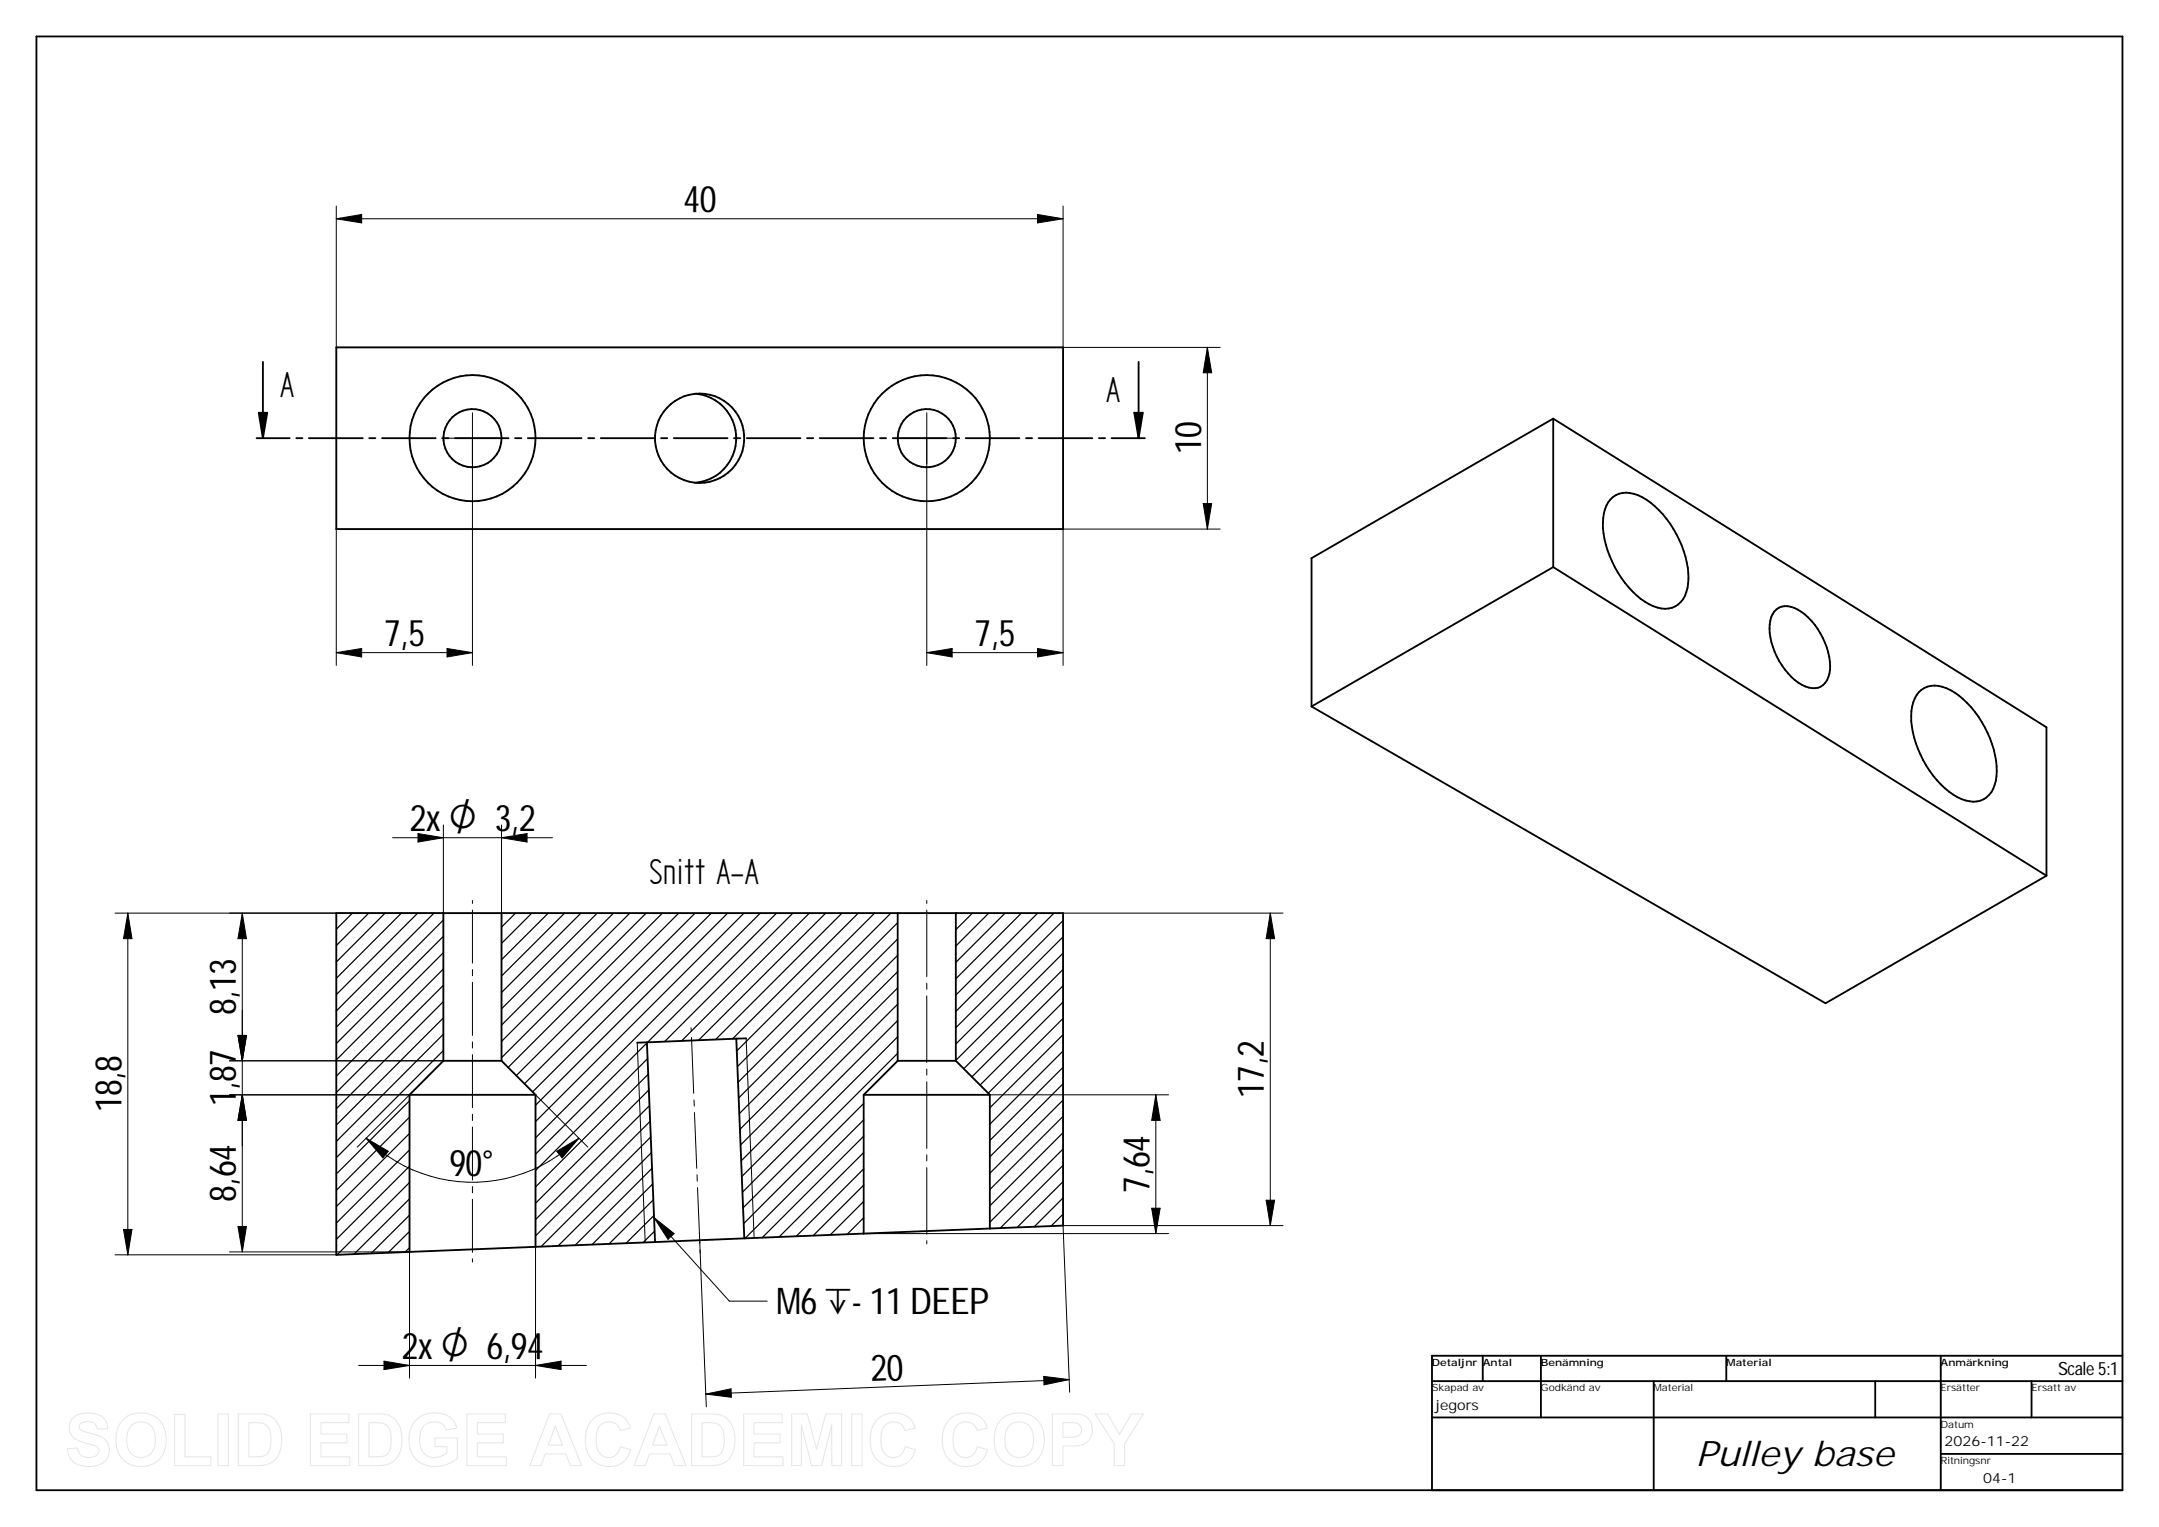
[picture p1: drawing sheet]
<svg xmlns="http://www.w3.org/2000/svg" width="594mm" height="420mm" viewBox="0 0 594 420" stroke-linecap="round" stroke-linejoin="round" font-family="sans-serif">
<g fill="none" stroke="#000" stroke-width=".51">
<path d="M10 10h574v400h-574zM72.3 99.6v21M92.5 95.6h200v50h-200zM313.3 99.6v21M71.2 113.6h2.3l-1.2 7zM191.4 108.3a12.3 12.3 0 0 1 11.2 12.3 12.3 12.3 0 0 1-11.2 12.2M312.1 113.6h2.3l-1.1 7zM427.4 115.2l135.7 84.9v40.9M427.4 115.2l-66.5 38.4v40.8M427.4 115.2v40.8M70.6 120.6h9.1M81.5 120.6h1.7"/>
<path d="M85 120.6h14.8M101.6 120.6h1.7M105.1 120.6h14.8M121.7 120.6h1.7M125.2 120.6h14.7M141.7 120.6h1.8M145.2 120.6h14.8M161.8 120.6h1.7M165.3 120.6h14.8M181.9 120.6h1.7M185.4 120.6h14.8M202 120.6h1.7"/>
<path d="M205.5 120.6h14.8M222.1 120.6h1.7M225.5 120.6h14.9M242.1 120.6h1.7M245.7 120.6h14.7M262.2 120.6h1.7M265.7 120.6h14.8M282.3 120.6h1.7M285.8 120.6h14.8M302.4 120.6h1.7M305.9 120.6h9.1M443.1 137.4a6.5 6.5 0 0 1 7.7-1.1 25.5 25.5 0 0 1 12.5 15.3 17.8 17.8 0 0 1 .3 12.4 6.2 6.2 0 0 1-8.7 2.8 24 24 0 0 1-11.3-12.3 20.9 20.9 0 0 1-2-14.3l.9-2z"/>
<path d="M427.4 156l135.7 85M427.4 156l-66.5 38.4M488.2 168.3a4.8 4.8 0 0 1 6.5-.6 19.5 19.5 0 0 1 8.8 16.6 4.8 4.8 0 0 1-4.9 5.1 11.8 11.8 0 0 1-7.5-5.2 19.4 19.4 0 0 1-4.1-12.4 6.4 6.4 0 0 1 1.2-3.5zM360.9 194.4l141.4 81.7 60.8-35.1M528 190.5a6.6 6.6 0 0 1 7.6-1.1 25.5 25.5 0 0 1 12.5 15.3 17.8 17.8 0 0 1 .4 12.3 6 6 0 0 1-7.6 3.3 21.7 21.7 0 0 1-11.7-11.2 23.4 23.4 0 0 1-3-14.7 8.8 8.8 0 0 1 1.8-3.9zM122 251.2v40.7M138 251.2v40.7M247 251.2v40.7M263 251.2v40.7M122 291.9h16M122 291.9l-9.3 9.3M138 291.9l9.4 9.3"/>
<path d="M178 286.8l2.2 55M178 286.8l-2.7 .1M202.6 285.8l2.2 54.9M202.6 285.8l-24.6 1M205.3 285.7l-2.7 .1M247 291.9h16M247 291.9l-9.3 9.3M263 291.9l9.4 9.3M112.7 301.2h34.7M112.7 301.2v43.3M147.4 301.2v41.9M237.7 301.2h34.7"/>
<path d="M237.7 301.2v38.2M272.4 301.2v36.8M237.7 339.4l-57.5 2.4M272.4 338l20.1-.8v-86h-200v94.1l20.2-.8M272.4 338l-34.7 1.4M180.2 341.8l-67.5 2.7M408 373v7M424 373v17M475 373v7M534 373v37M584 373h-190v37M394 390h190"/>
<path d="M394 380h190M455 380v30M516 380v10M559 380v10M534 400h50"/>
<circle cx="130" cy="120.6" r="8"/>
<circle cx="130" cy="120.6" r="17.3"/>
<circle cx="192.5" cy="120.6" r="12.3"/>
<circle cx="255" cy="120.6" r="17.4"/>
<circle cx="255" cy="120.6" r="8"/>
</g>
<g fill="#000">
<path d="M92.5 60.2l7-1.2v2.3zM285.5 59l7 1.2-7 1.1zM71.2 113.6h2.3l-1.2 7zM312.1 113.6h2.3l-1.1 7zM332.2 95.6l1.2 7h-2.3zM331.1 138.6h2.3l-1.2 7zM92.5 179.6l7-1.2v2.4zM123 178.4l7 1.2-7 1.2zM255 179.6l7-1.2v2.4zM285.5 178.4l7 1.2-7 1.2zM115 229.4l7 1.1-7 1.2zM138 230.5l7-1.1v2.3z"/>
<path d="M35.2 251.2l1.1 7.1h-2.3zM66.7 251.2l1.1 7.1h-2.3zM349.5 251.2l1.2 7.1h-2.3zM65.5 284.9h2.3l-1.1 7zM66.7 301.2l1.1 7.1h-2.3zM100.7 313.2l6.1 3.6-1.4 1.8zM153.2 316.8l6.1-3.6-4.6 5.4zM318 301.2l1.2 7.1h-2.3zM34 338.3h2.3l-1.1 7zM65.5 337.5h2.3l-1.1 7zM180 335l5.5 4.4-1.7 1.6zM316.9 332.4h2.3l-1.2 7z"/>
<path d="M348.4 330.2h2.3l-1.2 7zM105.7 374.5l7 1.2-7 1.2zM147.4 375.7l7-1.2v2.4zM194.2 383.6l7-1.5v2.4zM287.2 378.7l7 .9-6.9 1.4z"/>
</g>
<g fill="none" stroke="#000" stroke-width=".34">
<path d="M97 251.2l-4.5 4.5M101.5 251.2l-9 9M106 251.2l-13.5 13.5M110.4 251.2l-17.9 18M114.9 251.2l-22.4 22.5M119.4 251.2l-26.9 27M122 253.2l-29.5 29.5M122 257.6l-29.5 29.5M141.9 251.2l-3.9 3.9M146.3 251.2l-8.3 8.4M150.9 251.2l-12.9 12.9M155.4 251.2l-17.4 17.4"/>
<path d="M159.8 251.2l-21.8 21.9M164.3 251.2l-26.3 26.4M168.8 251.2l-30.8 30.9M173.3 251.2l-35.3 35.4M177.8 251.2l-39.8 39.8M182.3 251.2l-42.5 42.5M186.8 251.2l-44.7 44.8M191.3 251.2l-47 47M195.7 251.2l-49.1 49.2M200.2 251.2l-52.8 52.9M204.7 251.2l-57.3 57.4M209.2 251.2l-61.8 61.9"/>
<path d="M213.7 251.2l-35.5 35.6M218.2 251.2l-35.3 35.4M222.7 251.2l-35.2 35.2M227.2 251.2l-35 35M231.7 251.2l-34.8 34.8M236.2 251.2l-34.6 34.6M240.7 251.2l-38 38M245.1 251.2l-42.2 42.3M247 258.4l-43.8 43.7M247 253.9l-43.9 43.9M263.1 251.2l-.1 .1M267.6 251.2l-4.6 4.6"/>
<path d="M272.1 251.2l-9.1 9.1M276.6 251.2l-13.6 13.6M281 251.2l-18 18.1M285.5 251.2l-22.5 22.6M290 251.2l-27 27.1M292.5 253.3l-29.5 29.5M292.5 257.8l-29.5 29.5M122 262.1l-29.5 29.5M122 266.6l-29.5 29.5M122 271.1l-29.5 29.5M122 275.6l-29.5 29.5M247 276.3l-43 43.1"/>
<path d="M247 271.8l-43.3 43.3M247 267.3l-43.4 43.5M247 262.8l-43.6 43.7M292.5 275.7l-22.8 22.9M292.5 271.2l-25.1 25.1M292.5 266.7l-27.3 27.4M292.5 262.3l-29.5 29.5M122 280.1l-29.5 29.5M122 284.6l-29.5 29.5M122 289.1l-29.5 29.5M178 286.9l-30.6 30.7M178.2 291.3l-30.8 30.8"/>
<path d="M178.4 295.6l-31 31M178.6 299.9l-31.2 31.2M247 289.8l-42.5 42.6M247 285.3l-42.7 42.7M247 280.8l-42.9 42.9M292.5 280.2l-20.6 20.6M292.5 284.7l-20.1 20.1M292.5 289.2l-20.1 20.1M292.5 293.7l-20.1 20.1M292.5 298.2l-20.1 20.1M112.7 302.9l-20.2 20.1M112.7 307.4l-20.2 20.1"/>
<path d="M112.7 311.9l-20.2 20.1M112.7 316.4l-20.2 20.1M178.7 304.2l-31.3 31.4M178.9 308.5l-31.5 31.6M179.1 312.8l-30.2 30.2M179.2 317.2l-25.6 25.6M237.7 303.6l-33.1 33.1M237.7 308.1l-32.7 32.6M237.7 312.6l-28 28M237.7 317.1l-23.3 23.3M292.5 302.7l-20.1 20.1M292.5 307.2l-20.1 20.1"/>
<path d="M292.5 311.7l-20.1 20.1M292.5 316.1l-20.1 20.2M112.7 320.9l-20.2 20.1M112.7 325.4l-20 19.9M112.7 329.9l-15.3 15.2M112.7 334.3l-10.6 10.6M112.7 338.8l-5.9 5.9M179.4 321.5l-21.2 21.1M179.6 325.8l-16.7 16.6M179.8 330.1l-12.2 12.2M180 334.4l-7.7 7.7M180.1 338.8l-3.2 3.1"/>
<path d="M237.7 321.6l-18.6 18.6M237.7 326.1l-14 13.9M237.7 330.6l-9.3 9.2M237.7 335.1l-4.6 4.5M292.5 320.6l-17.3 17.3M292.5 325.1l-12.6 12.6M292.5 329.6l-7.9 8M292.5 334.1l-3.3 3.3M112.7 343.3l-1.2 1.2"/>
</g>
<g fill="none" stroke="#000" stroke-width=".28">
<path d="M92.5 56.7v38.9h243.2M285.5 59l7 1.2-7 1.1zM292.5 56.7v38.9M92.5 60.2h200M92.5 60.2l7-1.2v2.3zM332.2 95.6l1.2 7h-2.3zM332.2 95.6v50M130 113.6v69.5M255 113.6v69.5M123 120.6h14M248 120.6h14M331.1 138.6h2.3l-1.2 7z"/>
<path d="M292.5 145.6v37.5M335.7 145.6h-243.2v37.5M92.5 179.6h37.5M92.5 179.6l7-1.2v2.4zM123 178.4l7 1.2-7 1.2zM255 179.6l7-1.2v2.4zM255 179.6h37.5M285.5 178.4l7 1.2-7 1.2zM108 230.5h44M115 229.4l7 1.1-7 1.2zM122 227v24.2h-90.3M138 227v24.2"/>
<path d="M138 230.5l7-1.1v2.3zM35.2 251.2v94.1M35.2 251.2l1.1 7.1h-2.3zM66.7 251.2l1.1 7.1h-2.3zM66.7 251.2v93.3M130 247.8v.8M130 250.4v14.6M255 247.8v.8M255 250.4v18.3M292.5 251.2h60.6M349.5 251.2v86M349.5 251.2l1.2 7.1h-2.3z"/>
<path d="M130 266.8v1.7M130 270.3v14.6M255 270.5v1.7M255 274v18.4M63.2 291.9h58.8M65.5 284.9h2.3l-1.1 7zM130 286.7v1.7M130 290.2v14.6M175.3 286.9l2.2 54.9M190.2 282.8v.9M190.3 285.5l.6 15.3M205.3 285.7l2.2 55"/>
<path d="M255 294.1v1.7M255 297.6v18.4M63.2 301.2h49.5l-14.4 14.4M66.7 301.2l1.1 7.1h-2.3zM100.7 313.2l6.1 3.6-1.4 1.8zM130 306.6v1.7M130 310.1v14.6M147.4 301.2l14.3 14.4M153.2 316.8l6.1-3.6-4.6 5.4zM159.3 313.2a41.4 41.4 0 0 1-58.6 0M191 302.6v1.7M191.1 306.1l.6 15.4"/>
<path d="M255 317.8v1.6M272.4 301.2h49.2M318 301.2l1.2 7.1h-2.3zM318 301.2v38.2M34 338.3h2.3l-1.1 7zM65.5 337.5h2.3l-1.1 7zM130 326.5v1.7M130 330v14.6M180 335l5.5 4.4-1.7 1.6zM180 335l20.7 23h10.4M191.8 323.3v1.7M191.9 326.8l.7 15.3"/>
<path d="M237.7 339.4h83.9M255 321.3v18.3M316.9 332.4h2.3l-1.2 7zM348.4 330.2h2.3l-1.2 7zM353.1 337.2h-60.6l1.8 45.9M31.7 345.3h60.8M63.2 344.5h49.5v34.7M130 346.4v.9M147.4 343.1v36.1M192.5 341.2l1.8 45.9M192.6 343.9l.1 .9M255 341.4v.9"/>
<path d="M98.7 375.7h62.7M105.7 374.5l7 1.2-7 1.2zM147.4 375.7l7-1.2v2.4zM287.2 378.7l7 .9-6.9 1.4zM294.2 379.6l-100 4M194.2 383.6l7-1.5v2.4z"/>
</g>
<g fill="none" stroke="#e6e6e6" stroke-width=".28">
<path d="M20.2 390a7 7 0 0 1 8.4 .4l.7 .9 .4 1.8-2.9 .1a2.34 2.34 0 0 0-3.1-2 1.57 1.57 0 0 0-1.9 1.6 2.65 2.65 0 0 0 2.4 1.4l.6 .2a6.9 6.9 0 0 1 4.7 2.4 4.4 4.4 0 0 1-4 6.7 5.8 5.8 0 0 1-6.6-3l-.4-1.8 2.8-.3a3.2 3.2 0 0 0 2.5 2.6 3.2 3.2 0 0 0 3.4-1.5 1.82 1.82 0 0 0-2-2l-.4-.1a7.6 7.6 0 0 1-5.2-2.6 3.8 3.8 0 0 1 .6-4.8zM33.9 390.6a7.3 7.3 0 0 1 10.7 1.2 8.3 8.3 0 0 1-1.8 10.6 6.9 6.9 0 0 1-10.9-5.3 7.8 7.8 0 0 1 2-6.5zM35.9 392.4a3.9 3.9 0 0 1 4.4-.9 3.9 3.9 0 0 1 2.4 3.8 5 5 0 0 1-2.3 5.4 3.9 3.9 0 0 1-5.5-3.9l.2-2.8zM48 389.2h2.9v11.7h7.1v2.4h-10zM60 389h2.9v14.3h-2.9zM65.6 389h5.2a6 6 0 0 1 6.7 6.6 7 7 0 0 1-3.1 7l-2.3 .6-6.5 .1zM68.4 391.5a8.5 8.5 0 0 1 4.7 .5 5.6 5.6 0 0 1 1.4 5.4 3.2 3.2 0 0 1-3.9 3.5h-2.2zM85.4 389h10.6v2.5h-7.7v3.1h7.2v2.4h-7.2v3.9h8v2.4h-10.9zM98.7 389h5.2a6 6 0 0 1 6.7 6.6 7 7 0 0 1-3.1 7l-2.3 .6-6.5 .1zM101.6 391.5a8.5 8.5 0 0 1 4.6 .5 5.6 5.6 0 0 1 1.4 5.4 3.2 3.2 0 0 1-3.9 3.5h-2.1zM114.6 390.6a7.8 7.8 0 0 1 9.6-.3l.8 .9 .7 1.7-2.9 .6a3.8 3.8 0 0 0-3.7-2.3 3.8 3.8 0 0 0-3.4 2.7 5.9 5.9 0 0 0 1.7 6.6 5.2 5.2 0 0 0 5.6-.7v-1.7h-3.3v-2.5h6.2v5.7a8.8 8.8 0 0 1-11.5 .1 8.5 8.5 0 0 1 .2-10.8zM128.5 389h10.6v2.5h-7.7v3.1h7.1v2.4h-7.1v3.9h7.9v2.4h-10.8z"/>
<path d="M151.2 389h3.1l5.8 14.3h-3.2l-1.2-3.3h-5.7l-1.2 3.3h-3zM152.8 392.3l2 5.3h-3.9zM162.9 390.7a6.5 6.5 0 0 1 9.9 .7l.7 1.5-2.9 .7a3.3 3.3 0 0 0-3.6-2.3 3.3 3.3 0 0 0-2.9 3.2 6.2 6.2 0 0 0 1.6 6 3.3 3.3 0 0 0 5-2.4l2.8 .8a6.3 6.3 0 0 1-5.8 4.7 6.3 6.3 0 0 1-6.2-4.3 9.2 9.2 0 0 1 1.4-8.6zM179.9 389h3.1l5.8 14.3h-3.2l-1.2-3.3h-5.7l-1.2 3.3h-3zM181.5 392.3l2 5.3h-3.9zM190.3 389h5.2a6 6 0 0 1 6.7 6.6 7 7 0 0 1-3.1 7l-2.3 .6-6.5 .1zM193.2 391.5a8.5 8.5 0 0 1 4.6 .5 5.6 5.6 0 0 1 1.4 5.4 3.2 3.2 0 0 1-3.9 3.5h-2.1zM204.6 389h10.6v2.5h-7.7v3.1h7.2v2.4h-7.2v3.9h8v2.4h-10.9zM217.8 389h4.3l2.6 9.7 2.5-9.7h4.4v14.3h-2.7l-.1-11.3-2.7 11.3h-2.8l-2.8-11.3v11.3h-2.7zM234.4 389h2.8v14.3h-2.8zM241.3 390.7a6.5 6.5 0 0 1 9.9 .7l.6 1.5-2.8 .7a3.3 3.3 0 0 0-3.6-2.3 3.3 3.3 0 0 0-2.9 3.2 6.2 6.2 0 0 0 1.6 6 3.3 3.3 0 0 0 5-2.4l2.8 .8a6.3 6.3 0 0 1-5.9 4.7 6.3 6.3 0 0 1-6.1-4.3 9.2 9.2 0 0 1 1.4-8.6zM261.1 390.7a6.5 6.5 0 0 1 10 .7l.6 1.5-2.8 .7a3.3 3.3 0 0 0-3.7-2.3 3.3 3.3 0 0 0-2.8 3.2 6.2 6.2 0 0 0 1.5 6 3.3 3.3 0 0 0 5-2.4l2.8 .8a6.3 6.3 0 0 1-5.8 4.7 6.3 6.3 0 0 1-6.2-4.3 9.2 9.2 0 0 1 1.4-8.6z"/>
<path d="M275.5 390.6a7.3 7.3 0 0 1 10.8 1.2 8.3 8.3 0 0 1-1.9 10.6 6.9 6.9 0 0 1-10.8-5.3 7.8 7.8 0 0 1 1.9-6.5zM277.6 392.4a3.9 3.9 0 0 1 4.4-.9 3.9 3.9 0 0 1 2.4 3.8 5 5 0 0 1-2.4 5.4 3.9 3.9 0 0 1-5.5-3.9l.3-2.8zM289.6 389h4.6a7.5 7.5 0 0 1 4.8 .9 4.5 4.5 0 0 1 1.3 5.3 4.5 4.5 0 0 1-4.8 2.7h-3v5.4h-2.9zM292.5 391.5h1.4a3.3 3.3 0 0 1 3.6 1.2 2.04 2.04 0 0 1-2.3 2.7l-2.7 .1zM301.4 389h3.4l3.3 5.7 3.2-5.7h3.3l-5.2 8.3v6h-2.8v-6z"/>
</g>
<g font-size="11.3">
<text x="77.1" y="109.3">A</text>
<text x="304.4" y="110.5">A</text>
<text x="178.6" y="243.3">Snitt A-A</text>
</g>
<text font-size="10.8" x="123.4" y="228.8">O 3,2</text>
<g font-size="10.1">
<text x="188.1" y="58.4">40</text>
<text x="330.5" y="125.1" transform="rotate(-90 330.5 125.1)">10</text>
<text x="105.7" y="177.8">7,5</text>
<text x="268.2" y="177.8">7,5</text>
<text x="112.8" y="228.8">2x</text>
<text x="64.9" y="279.4" transform="rotate(-90 64.9 279.4)">8,13</text>
<text x="64.9" y="304.4" transform="rotate(-90 64.9 304.4)">1,87</text>
<text x="347.8" y="302" transform="rotate(-90 347.8 302)">17,2</text>
<text x="33.4" y="306.1" transform="rotate(-90 33.4 306.1)">18,8</text>
<text x="123.6" y="323.6">90°</text>
<text x="316.3" y="328.1" transform="rotate(-90 316.3 328.1)">7,64</text>
<text x="64.9" y="330.7" transform="rotate(-90 64.9 330.7)">8,64</text>
<text x="213.6" y="361.5">M6`- 11 DEEP</text>
<text x="110.5" y="373.9">2x O 6,94</text>
<text x="239.7" y="380" transform="rotate(-2 239.7 380)">20</text>
</g>
<text font-size="9.6" x="466.7" y="403.5">Pulley base</text>
<text font-size="5" x="566.3" y="378.3">Scale 5:1</text>
<g font-size="3.9">
<text x="395" y="387.9">jegors</text>
<text x="535" y="397.8">2026-11-22</text>
<text x="545.7" y="407.9">04-1</text>
</g>
<g font-size="2.8">
<text x="394" y="375.8">Detaljnr Antal</text>
<text x="424" y="375.8">Benämning</text>
<text x="475" y="375.8">Material</text>
<text x="534" y="375.8">Anmärkning</text>
<text x="394" y="382.8">Skapad av</text>
<text x="424" y="382.8">Godkänd av</text>
<text x="455" y="382.8">Material</text>
<text x="534" y="382.8">Ersätter</text>
<text x="559" y="382.8">Ersatt av</text>
<text x="534" y="392.8">Datum</text>
<text x="534" y="402.8">Ritningsnr</text>
</g>
</svg>
